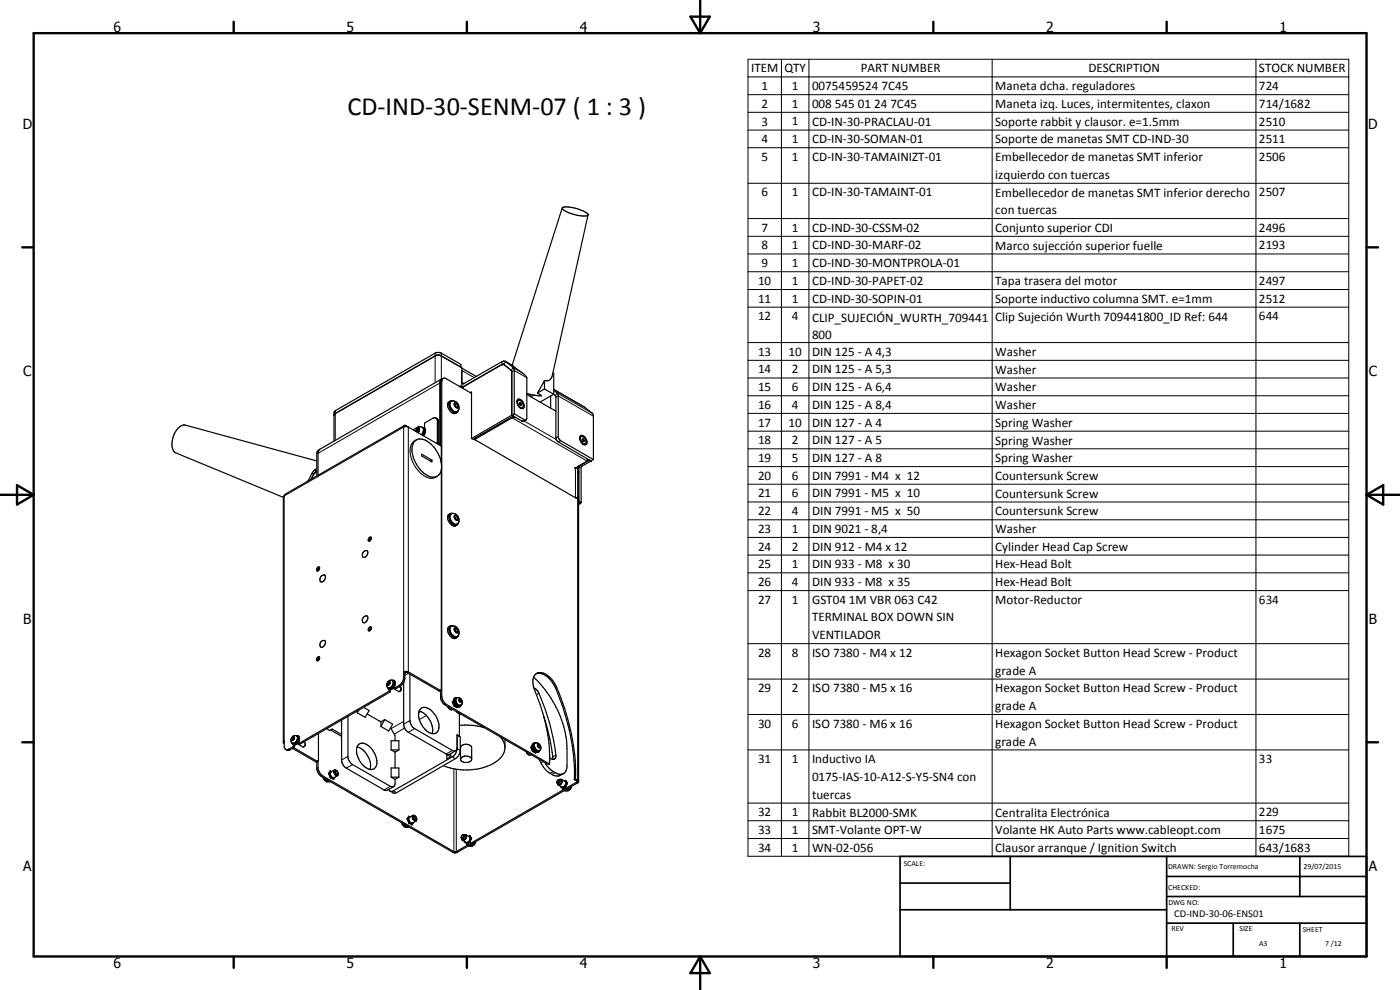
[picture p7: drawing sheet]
<svg xmlns="http://www.w3.org/2000/svg" width="420mm" height="297mm" viewBox="0 0 420 297" stroke-linecap="round" stroke-linejoin="round" font-family="sans-serif">
<g fill="none" stroke="#000" stroke-width=".35">
<path d="M168.7 62.4a8.6 8.6 0 0 0 6.1 2.4h1.3l.4-.3M168.7 62.4a3 3 0 0 1 2.7-.2l3.3 1a2.34 2.34 0 0 1 1.8 1.3M168.7 62.4l-15 47.2M176.5 64.5l-10.7 47.9a1.87 1.87 0 0 1-2.4 1.8M132.4 106.8l6.2 3.5v5.8M132.4 106.8l-.6-.2-1 .1-30.2 17.4-.4 .5M132.4 106.8l5.9 3.4v-.9l-5.9-3.3-.6-.3-1 .2-30.2 17.3-.4 .6v8.6M132.5 113.7l-36.8 21.4M132.9 113.6l-.6 .3-.3 .7v19M133 113.5l-.5 .4-.3 .5v19.3M138.1 116v-.2l.5 .3M138.2 116.1l.3 .1"/>
<path d="M138.5 116.1l.1 .1M138.6 114.9l.1 .2h.4l11.6-6.6 .4-.2 .6 .2 2.3 1.8 .3 .6v13.3M138.6 110.4l4.3 2.5M138.6 116.1l-.2 .1M141.2 117.8l.3-.2v14M141.5 118l-7.7-4.5h-.7l-.4 .2-.1 .8 .1 95 .4 .9 .9 1 30.9 17.8M151.1 109.3l.3 .2M151.2 109.3l2.4 2.1M151.2 109.3l-.6 .1-11.5 6.7-.6 .1M151.2 109.3l2.4 2.1v13.2M151.2 109.3h-.4l-11.7 6.7-.6 .1M151.7 108.4l2.3 1.4"/>
<path d="M155.3 119.9a1.67 1.67 0 0 1 1.8 .8 1.67 1.67 0 0 1-.1 1.9 1.9 1.9 0 0 1-1.7-2.7zM158.1 113.2l-.1 12.7-.4 .1-3.3-1.8M158.1 118.4l8.7 5M159.2 118.3v.7M160.2 118.5l-.9 .5M161.3 117.9l1.2 .9-4.4-.7M163.4 116.7l2.8 1.6M163.4 116.7l-2.1 1.2M163.4 114.2l-2.1 3.7M163.4 114.2v2.5M165.3 118.8v3.7M165.9 111.9l.3 .1v6.3"/>
<path d="M166.1 118.3l.7 .7v12.6l.3 .6 10.3 6.1 .7-.4M166.2 118.3l-4.1 2.3M166.2 117.1l1 .8 .3 .9 .2 12.8 .5 .6 9.9 5.7M166.2 116.8l9.2 5.3 2.5 2.1 .2 .4v13.3M95.1 138.3l-39.5-10.7a3.9 3.9 0 0 0-3.5 3.1 4.6 4.6 0 0 0 .4 5.1l32.5 13.4M95.7 135.2l-.2 .5v6.9M95.7 135.1l-.2 .7M95.7 135l-.5 .4-.1 .7v6.7M121.3 127.7l.4-.1 .8 .5-.5-.2-.9 .2zM121.4 127.7l-35.9 20.6-.5 .8v73.7l.3 .3M122.5 128.1l9.9 5.8v5.1M125 132a3.5 3.5 0 0 0-1.3 3.9 8.6 8.6 0 0 0 6.1 7.3l1.4-.3"/>
<path d="M125 132a3.8 3.8 0 0 1 4.4 1.3 10.5 10.5 0 0 1 3 5.7M125 132l-.6 .3M125 129.2v.4M125 129.2l.4 .2M125.4 128.8h.4v.5l-.5 .4M125.4 128.8l-.4 .4M125.4 128.8l.4 .1M125.4 129.4v.3M125.7 127.9v.2M125.7 127.9l.2 .2M125.7 127.9l-1.7 1M125.8 128.1l-.7 .5-.4 .7"/>
<path d="M125.8 129l-.4 .4M125.9 128.1a1.05 1.05 0 0 1 1.2 .4 1.05 1.05 0 0 1-.1 1.2l-.4 .7M125.9 128.1h-.1M126.6 136.3l3 1.7v.6l-3-1.8zM126.9 128.3l.5 .1M127 128.4l.4 .7-.2 1M127.2 130.1l-.4 .5M127.2 128.4l.3 .7-.3 1M127.2 130.1l-.3 .5M127.4 128.5v-1.5l2.5-1.5a.85 .85 0 0 1 1.4 .6v6.8l-.4 .1M127.4 128.4a1.86 1.86 0 0 1-.2 2.4M129.6 138l-.5 .3"/>
<path d="M130.8 125.4a1.09 1.09 0 0 1 .8 1.1l-.1 6.8M132.4 139v2M135.1 120.4a1.51 1.51 0 0 0-.3 2.5 1.56 1.56 0 0 0 2.3 .9M135.8 120.3a1.94 1.94 0 0 1 1.7 2.9M135.8 120.3a1.23 1.23 0 0 0-1 .9 1.23 1.23 0 0 0 .4 1.2 1.38 1.38 0 0 0 2.3 .8M135.8 120.3a.89 .89 0 0 0-1 .3 .89 .89 0 0 0-.1 1 2.12 2.12 0 0 0 2.5 2.1l.3-.5M136.4 121.4l.3 .1M136.7 121.5l.2 .7M137.2 121.2l-.5 .3M137.2 121.2l-.6-.3-.3 .4 .3 .7 .6 .3 .2-.4M137.2 121.2l.2 .7M137.4 121.9l-.4 .3"/>
<path d="M142.5 131.9l30.3 17.5 .6-.3v-9.1l-.5 .5h-.4v-.2h.6l3.1-2M142.7 131.4l-.2 .5M153.6 124.6l3.1 1.8h.5l.7-.4M153.6 124.6l-12.1 7M153.8 125.3l-11.3 6.6M154.1 124.8v.1M154.1 124.9l-12.1 6.9-.5-.2M154.1 124.8l-.7 .5h1.4M154.3 124.2l-.7 .4M155.4 120.2a1.4 1.4 0 0 1 1.6 1.7 .73 .73 0 0 1-.7 .5 .73 .73 0 0 1-.7-.6l-.3-1zM155.4 120.2l-.3 .5M155.9 121.1l.2 .3"/>
<path d="M156.1 121.4v.1M156.1 122.4h.1M156.2 120.8h-.3v.4l.3 .4h.3v-.4M156.2 120.8l-.3 .2M156.2 120.8l.3 .4M156.5 121.2l-.4 .2M156.8 122.3l-.6 .1M173.5 139.9v2.4l-.1-.1M173.8 139.7l-.2 11.1M173.8 139.9l-.3 .2M174.1 130.8l.2-.1a1.86 1.86 0 0 1 1.7 2.6 1.74 1.74 0 0 1-2-2.1zM174.3 131.1a1.32 1.32 0 0 1 1.6 1.7 .71 .71 0 0 1-.8 .4 .71 .71 0 0 1-.6-.6l-.3-.6z"/>
<path d="M174.4 131l-.4 .6M174.7 132l.3 .2M175 132.2v.2M175 133.3h.1M175 131.7h-.3l.3 .8h.3v-.4M175 131.7l-.3 .2M175 131.7l.3 .4M175.3 132.1l-.3 .1M175.7 133.2l-.6 .1M176.2 137.6v.7M176.3 138.3h-.1M176.9 138l.5 .3-3 1.9v10.6l-.8 .6"/>
<path d="M176.9 138l-3.1 2M176.9 138l-.7 .3M94.7 141.6l-.6 .6-.7 1.6M94.7 141.6l-1.4 2.2M95.1 140.6l-1.3 1.1-1.4 2.7M95.1 141.4l-.4 .2M131.2 142.9l-.6 .4M132.4 141l-.4 1.1-.8 .8M132.4 141l-.1 66.1M135.1 154.1a1.84 1.84 0 0 0 .1 3.1 1.33 1.33 0 0 0 1.9 .4M135.8 154.1a1.28 1.28 0 0 0-.6 2.1 1.43 1.43 0 0 0 2.3 .8M135.8 154.1a1.94 1.94 0 0 1 1.7 2.9"/>
<path d="M135.8 154.1a.99 .99 0 0 0-1 .4 .99 .99 0 0 0 0 1.1 2.16 2.16 0 0 0 2.4 1.9l.3-.6M136.4 155.2l.3 .1M136.7 155.3l.2 .7M137.2 155l-.6-.3-.3 .4 .3 .6 .6 .4 .2-.4M137.2 155l.2 .7M137.2 155l-.5 .3M137.4 155.7l-.4 .3M173.1 149.4l.5 .3-.1 85.1-36.2 20.9-.8 .2-40-22.9a3.2 3.2 0 0 1-1.4-2.5v-1.9M173.4 141.4l.4 .2M95.5 170.8v.4M95.9 170.3l-.4 .3-.2 .7M95.9 170.3v-.1a.64 .64 0 0 0-.8 .3 .64 .64 0 0 0 .2 .8"/>
<path d="M95.9 170.3l-.2 .8-.4 .2M96.4 172.8a.72 .72 0 0 1 1.1-.2 .72 .72 0 0 1 .1 1.1l-.6 .8a.64 .64 0 0 1-.9-.1 .64 .64 0 0 1-.1-.8zM109.2 165.5a.66 .66 0 0 1 .9-.3 .66 .66 0 0 1 .3 .9 .97 .97 0 0 1-.5 .9 .97 .97 0 0 1-1.1 0l-.1-.8zM110.7 161.5l.4-.3a.59 .59 0 0 1 .4 .6 .59 .59 0 0 1-.6 .5l-.4-.1zM111.5 161.3l-.6 .5v.5M95.3 197.2a.37 .37 0 0 1 .5-.1 .37 .37 0 0 1 .1 .6l-.3 .4-.4 .1-.2-.3zM95.5 197.7v.5M95.5 197.7l-.2 .5M95.5 197.6v.6M95.5 197.6v.1M95.9 197.3l-.4 .3M96.4 192.4a.72 .72 0 0 1 1.1-.2 .72 .72 0 0 1 .1 1.1l-.5 .6-.7 .3a1.14 1.14 0 0 1 0-1.8z"/>
<path d="M109.2 185.1a.7 .7 0 0 1 1-.3 .7 .7 0 0 1 .1 1.1 .87 .87 0 0 1-.5 .8 .87 .87 0 0 1-1-.1l-.1-.8zM110.8 188.3l.3-.2a.48 .48 0 0 1 .4 .4 .48 .48 0 0 1-.3 .5l-.3 .3-.4-.2zM111.5 188.3l-.6 .5v.5M135.1 188.2a1.71 1.71 0 0 1 2.4 .6 1.71 1.71 0 0 1-.7 2.3 2.17 2.17 0 0 1-1.7-2.9zM135.1 187.8a1.84 1.84 0 0 0 .1 3.1 1.33 1.33 0 0 0 1.9 .4M135.8 187.8l-.2-.1a1.15 1.15 0 0 0-.9 .8 1.15 1.15 0 0 0 .2 1.2 1.75 1.75 0 0 0 2.4 1.4l.2-.4M136.4 188.9l.3 .1M136.7 189l.2 .7M137.2 188.7l-.6-.3-.3 .4 .3 .7 .6 .3 .2-.4M137.2 188.7l.2 .7M137.2 188.7l-.5 .3M137.4 189.4l-.4 .3"/>
<path d="M98 218.6l1 .6 .7-.5 2.8 1.7M99.2 219l3.3 1.9M102.5 216v12.3l.7 1.6 12.1 7.1 .9 .1 1.9-1.1M104.4 214.9v12.3a3.6 3.6 0 0 0 1.4 2.2l11.3 6.5 .7 .2 .6-.3 .2-2M107.2 213.3v.6M107.7 213l-.5 .9M109.1 212.2l1.7 1-1.2 2-2.4-1.3M110.2 214.2l4.1 2.4M114.3 216.6v1.4M115.5 215.9l2.3 1.4-1.1 2-2.4-1.3M115.5 215.9l-1.2 2.1M115.5 215.9l-1.2 .7"/>
<path d="M116.4 206.3l.3 .5M116.4 206.3l.2 .1M116.4 205l.3 .1M116.7 206.8h.1M116.7 204.6h.3v.5l-.6 .3v-.4M116.7 204.6l-.3 .4M116.7 204.6l.3 .3-.3 .2M116.7 205.1v.3M116.8 207.4l.3 .2M116.8 207.4l-27.1 15.7M116.8 206.8v.6M117.1 206.9v.7"/>
<path d="M117.1 207.6l-27.1 15.7-.3-.2M117.2 218.4l1.4 2.3v1.5M117.6 204.1h.6M117.6 204.1a1.35 1.35 0 0 0-1.3 .7 1.35 1.35 0 0 0 .1 1.5M117.6 204.1l.2 .1M117.8 204.2a1.4 1.4 0 0 1-.5 2.1l-.7 .1M117.8 204.2a1.39 1.39 0 0 1 .4 1.4 1.39 1.39 0 0 1-1.1 1l-.5-.2M118.2 204.1a1.73 1.73 0 0 1-.8 2.8l-.7-.1M118.2 204.1a1.82 1.82 0 0 1-1.4 2.7M118.4 205.9v.5M119.8 206l.5 .3a.76 .76 0 0 1-.7 1.2l-1.7-1M120.4 206.6l-.1 .5-.4 .3"/>
<path d="M121.1 204.7v12.9l.7 1.5 12.3 7.3M121.1 201.6a4.3 4.3 0 0 1-.3 2.9l-.8 1-1.6 .9M121.1 201.6h1.4l9.7 5.5M121.1 201.6l.4 .2M121.5 201.8v2l-.5 1.2a3.9 3.9 0 0 1-2.2 1.6l-.4-.2M121.9 201.7l-.4 .3M122 201.7l9.6 5.6 .7-.2M122 201.7l-.5 .1M123 202.3v13.9a3 3 0 0 0 1.4 2.4l11.4 6.6a.89 .89 0 0 0 1 .1 .89 .89 0 0 0 .4-1M125.8 213.4a6.1 6.1 0 0 1 3.9 6.7M126.2 212.7a2.8 2.8 0 0 1 3.9 1.2 5.1 5.1 0 0 1 1.2 5.7 2.34 2.34 0 0 1-3.5-.5 6.1 6.1 0 0 1-2-5.9zM132.2 207.1v2.3a3.6 3.6 0 0 0 1.4 2.2l31 17.8 .3-.2"/>
<path d="M132.3 207.1h-.1M134.4 212l.1 .3M134.4 212l.3 .5M134.5 212.3l.2 .2M134.7 212.5l.6 .5 .5-.2M136.2 210.3l-.3 .4 .4 1.1 .8 .4 .1-.2M136.2 210l-.4 .8a1.65 1.65 0 0 0 1.3 1.5l.3-.2M136.5 209.5l-.3 .4a2.1 2.1 0 0 0 1 2.1M136.5 209.5a1.73 1.73 0 0 0 1.6 2.5M136.6 211.6l.3 .2M137 209.4a1.49 1.49 0 0 0 1.2 2.2M137 209.4a1.44 1.44 0 0 0 .7 2.4l.8-.3"/>
<path d="M137.2 213.7l.9 .6M137.2 213.6v.1M137.2 213.7l.7 .5v6.7l-.7-.4M137.2 209.3l-.7 .2M137.2 209.3a1.35 1.35 0 0 1 1.4 .7 1.35 1.35 0 0 1-.1 1.5M137.2 209.3l-.2 .1M137.8 210.1l.2 .1M137.9 217.6a19.1 19.1 0 0 1 7.5 .8M138 210.2l.1 .4 .4-.2M138.1 214.3l-.2 .1M138.1 214.2v.1M138.1 212l-.3 .1-.6-.1"/>
<path d="M138.3 210l-.3-.2-.2 .3 .5 .6 .2-.3M138.3 210l.2 .4M138.3 210l-.3 .2M138.5 211.5l-.4 .5M160.2 203.2a32 32 0 0 1 10 21.3v5.3a2.13 2.13 0 0 1-1 2.3 2.13 2.13 0 0 1-2.5-.3 6.9 6.9 0 0 1-3.2-3M160.2 206.4l1.1 .8a61 61 0 0 1 5.5 19.9 .98 .98 0 0 1-.8 .8 .98 .98 0 0 1-1-.5M160.9 202.1a4.6 4.6 0 0 1 4.7 2.5 44.2 44.2 0 0 1 4.4 11.3 59.4 59.4 0 0 1 2.4 18M163.1 214.8a49.5 49.5 0 0 1 2.7 13M85 222.6l.3-.3v1.6a.88 .88 0 0 0 .4 1 .88 .88 0 0 0 1-.2l1.3-.7M87.6 222.9l.3 .5M87.6 222.9l.2 .1M87.7 221.6v.4h.2"/>
<path d="M87.7 221.6l.3 .2M87.8 224.5l7.3 4.1M87.9 221.2l-.2 .4M87.9 221.2l.3 .1-.3 .7M87.9 221.2l.3 .2-.2 .4M88 221.8v.2M88 224l.4 .2M88 223.4v.6M88.1 224.3l7.3 4.1M88.4 224.2l-1.8 .9-.9-.3M88.4 223.5v.7M88.8 220.7l.8 .2"/>
<path d="M89.1 220.9a1.42 1.42 0 0 1-1.3 2.1M89.1 220.9a1.29 1.29 0 0 0-1.5 .4 1.29 1.29 0 0 0 0 1.6M89.1 220.9a1.26 1.26 0 0 1-.2 2l-.6 .3-.5-.2M89.6 220.9a1.84 1.84 0 0 1-1.7 2.5M89.6 220.9a1.82 1.82 0 0 1-1.3 2.6l-.4-.1M89.7 222.5v.6M91 222.7l.6 .3v.5l-.6 .6-1.8-1M91.6 223.3l-.4 .7M95.4 228.4l-.3 .2M95.5 228.4v2.5l.5 1 .8 .9 39.5 22.8 .6-.1 36.1-20.8 .1-.3-.7-.5M95.6 220v8.1l-.2 .3M97 233.3l.1 .3a1.38 1.38 0 0 0 1.5 .9"/>
<path d="M97.4 233.6l.5 .6 .6 .3M97.6 233.6l1 .9M98.1 233.9l.9 .5M98.6 232h.2M98.9 232.2l.3 .8M98.9 232v.2M98.9 232.2l.2 .3M99.1 231.9a1.14 1.14 0 0 0 1.2 1.4l1-.6M99.1 231.3h.1M99.1 231.3l.1 .1M99.1 233.3h.1M99.1 231.8l-.2 .2"/>
<path d="M99.1 231.3l.4 .2M99.1 234.5h-.5M99.2 232.5v.5M99.2 231.6h.2M99.2 233l.1 .2M99.2 231.6l-.3 .4M99.2 233.2l-.1 .1M99.2 231.6v.1M99.3 233.2l.7 .4M100.1 233.7v.2M100.3 233.3l-.3 .3M100.4 231l-1.3 .9"/>
<path d="M100.4 231l-.1 .1a1.17 1.17 0 0 0 .9 1.7l.3-.3-.3-1.1M100.4 231l.8 .4M100.5 231.2v.7l.4 .4h.4M100.5 231.2l.5 .1M100.5 231.2l-.1 .1M100.6 233.2h.1M100.7 232.3l.3 .2M100.9 231.2a.49 .49 0 0 0-.2 .7 .49 .49 0 0 0 .6 .2l.1-.2M100.9 231.2l.3 .3M101.2 231.5l.2 .4M101.2 232.3l-.2 .2M101.2 232.4l-.2 .1"/>
<path d="M101.3 232.3l-.1 .1M101.4 231.9l-.1 .4M107.2 224.1a6.1 6.1 0 0 1 3.9 6.8M107.6 223.4a2.23 2.23 0 0 1 3.2 .5 5.8 5.8 0 0 1 2 6.1 2.09 2.09 0 0 1-3.3 .1 6.3 6.3 0 0 1-2.3-6.2zM117.4 233.2h2.3M117.4 233.2l1.2 .6M117.4 233.2v-2.8h2.3v2.8M117.4 225v-2.8h2.3v2.8M117.4 225h2.3M117.4 225l1.2 .7M118.6 225.7v4.7M119.7 233.2l-1.1 .6"/>
<path d="M119.7 225l-1.1 .7M134.1 226.4v1.3l1.2-.6M134.1 226.4l1.2 .7M135.3 226.1v1M136.7 225.3l-2 1.1h-.6M137.2 220.5l.9 .6v4.1a3.2 3.2 0 0 1-1.4 2.4l-17.7 10.2-.8 .2-1.1-.6M137.2 220.5v4.1a3.2 3.2 0 0 1-1.4 2.5l-18 10.3h-.6l-.5-.5M138.2 227.8a1.95 1.95 0 0 0 3.4 .1M138.2 227.8a1.89 1.89 0 0 1 3.4 .1M138.2 227.8v-3.5a1.92 1.92 0 0 1 3.4 0v3.5M150.1 221.1l1 1.3 .4 1.4M151.5 221.9v2.4a6.5 6.5 0 0 1-4.6 5.4 18.7 18.7 0 0 1-13.9 0"/>
<path d="M158 225.6l.1 .5zM158.1 226.1h.2M158.2 226.1l.6 .5 .5-.2M159.7 223.9l-.2 .4 .3 1 .9 .5 .1-.2M159.7 223.6l-.4 .6a1.75 1.75 0 0 0 1.3 1.7l.3-.2M160.1 225.2l.2 .1M160.2 223a1.8 1.8 0 0 0 1.4 2.6l.4-.5M160.2 223a1.48 1.48 0 0 0 .1 2.3M160.3 225.3h.2M160.3 225.3l.5 .3M160.6 223a1.34 1.34 0 0 0-.3 1.5 1.34 1.34 0 0 0 1.3 .8h.2M160.7 222.9a1.4 1.4 0 0 0-.2 1.6 1.4 1.4 0 0 0 1.3 .8"/>
<path d="M160.7 222.9l-.5 .1M160.7 222.9a1.37 1.37 0 0 1 1.4 .7 1.37 1.37 0 0 1-.1 1.5M161.4 223.6l.5 .7 .1-.3M161.4 223.7l.2 .1M161.6 223.8l.1 .4M161.7 225.6l-.3 .1-.6-.1M161.8 227.8a7 7 0 0 0 5.9 5l1.4-.7M161.9 225.2l-.1 .1M161.9 223.6l-.4-.2-.1 .2M161.9 223.6l.1 .4M161.9 223.6l-.3 .2M162 225.1l-.1 .1"/>
<path d="M162 224l-.3 .2M164.9 229.2a53.1 53.1 0 0 0-4.7-22.9 3.2 3.2 0 0 1 1.5-4.5 6.3 6.3 0 0 1 5.4 4.4 65.8 65.8 0 0 1 5.6 27.5M167.5 234l.4 .1-.1 .5-.4 .3-.2-.2M167.5 234l-.3 .5 .1 .6M167.5 234a.4 .4 0 0 1 .6 .1 .4 .4 0 0 1-.1 .6l-.7 .4M167.6 235.6l1.4 .6M168 233.9l.4 .2a.75 .75 0 0 1-.7 1.2l-.4-.3M168.1 233.9l.4-.1a1.05 1.05 0 0 1 .1 1.2 1.05 1.05 0 0 1-1.1 .5l-.1-.4M168.6 233.8l1.1 .7M168.6 236.1l.3 .3M168.8 236.6v.1M169 236.2l-.1 .2"/>
<path d="M169.1 236.1v.1M169.1 236.1l-.1 .1M169.4 237.2h.6M169.5 234.4h.2M169.6 236l-.7 .4M169.6 236l-.6 .2M169.7 234.4l.3 .5M169.7 236v.1M169.7 235.8l-.1 .2M169.7 234.5v.1M169.7 236.1h.1M169.7 234.1v.1"/>
<path d="M169.7 235.4v.4M169.7 234.1h.1M169.7 234.2h.1M169.7 234.6v.8M169.7 235.4l-.6 .7M169.7 234.2l-.3 .2M170 235l-.3 .4M170 234.9v.1M170 235l-.3 .8M170.1 234.9h.2M170.5 236.5l-.5 .5-.6 .2M170.9 236.3l-.9 .9"/>
<path d="M171.1 236.2l-1 1M171.5 236l-.1 .2a1.22 1.22 0 0 1-1.5 1M172.7 233.7l.9 .7M172.7 233.7l-.3 .2M120.6 246.9a1.26 1.26 0 0 0 1.6 1.2M121 247.1l1 1M121.2 247.3l.9 .8M121.6 247.5l1 .6M122.1 248.1h.6M122.2 245.6l-.1 .1M122.2 245.6h.1M122.2 245.6l.1 .1"/>
<path d="M122.5 245.8l.3 .8M122.5 245.7v.1M122.6 244.9h.1M122.7 244.9v.1M122.7 245h.1M122.7 245.4a1.32 1.32 0 0 0 .6 1.5M122.7 244.9l.4 .3M122.8 246.8l-.2 .1M122.8 246.6l.1 .2M122.8 245.2l-.3 .5M122.8 245.2h.2M122.8 245.2v.1"/>
<path d="M122.8 245.3l-.1 .1M122.9 246.8l.6 .4M122.9 246.8l.4 .1M123.3 246.9l.2 .3M123.6 247.3v.2M123.9 246.9l-.4 .3M123.9 244.6a1.13 1.13 0 0 1 1 1.8 1.19 1.19 0 0 1-1-1.8zM123.9 244.6l-1.4 1.1M124.1 244.8l.4 .1M124.1 244.8a.81 .81 0 0 0 .6 1.2M124.1 244.8l-.1 .1M124.2 246.8h.1"/>
<path d="M124.2 245.9l.3 .2M124.4 244.8h-.1a.54 .54 0 0 0 0 .7 .54 .54 0 0 0 .6 .2M124.4 244.8l.1 .1M124.5 244.9l.4 .3v.7M124.8 245.9l-.3 .2M124.9 245.9l-.4 .2M124.9 246.3l-1.2 .7-.4-.1M124.9 245.9l-.2 .1M138.7 250.6l-.3 .6 .2 .4M138.7 250.6l.3-.1 .1 .4-.3 .5-.3 .1M138.8 252.1l1.2 .7 .5-.1M139.2 250.5l.4 .2a.73 .73 0 0 1 .1 .8 .73 .73 0 0 1-.7 .4l-.5-.3"/>
<path d="M139.3 250.5l-.5 .1M139.3 250.5a.8 .8 0 0 1-.7 1.1M139.3 250.5l.5-.1a1.09 1.09 0 0 1 0 1.2 1.09 1.09 0 0 1-1 .5l-.2-.4M139.8 250.4l1.1 .7M139.9 252.7l.3 .3M140 253.2l.1 .1M140.3 252.9h-.1M140.6 253.8h.6M140.8 251h.2M140.8 252.6l-.6 .4M140.9 251.1l.1 .1M140.9 251v.1"/>
<path d="M140.9 252.2l.1 .3M140.9 252.1l-.4 .5M141 252.6v.1M141 252.5l-.2 .1M141 251l.3 .5M141 251h-.1M141 251.2h.1M141 250.7l-.3 .3M141 252.7h.1M141 250.7h.1M141 250.7v.1M141 251.2l.3 .3"/>
<path d="M141 251.3v.8M141.3 251.5v.1M141.3 251.6l-.3 .9M141.3 251.6l-.4 .6M141.4 251.5h.2M141.6 253.6l-.4 .2M141.7 253.6l-.4 .2M141.8 253.2l-.8 .5h-.3M142.2 252.9l-.6 .7M142.4 252.8l-.7 .8M142.8 252.6a1.38 1.38 0 0 1-1.6 1.2"/>
</g>
<g fill="none" stroke="#000" stroke-width=".3">
<path d="M224.5 17.8h180.3v239.1h-180.3zM234.5 17.8v239.1M242.8 17.8v239.1M297.8 17.8v239.1M376.9 17.8v239.1M224.5 23.1h180.3M224.5 28.4h180.3M224.5 33.7h180.3M224.5 39h180.3M224.5 44.3h180.3M224.5 55h180.3M224.5 65.6h180.3"/>
<path d="M224.5 70.9h180.3M224.5 76.2h180.3M224.5 81.5h180.3M224.5 86.9h180.3M224.5 92.2h180.3M130.6 106v8.9M132.2 115.1l-.2-.2-36.5 21.1M132.4 106v7.8M132.6 114.5l-.4 .2M138.6 114.7l.7 .4M138.6 111.1l3.8 2.2M139.1 116.1v.5"/>
<path d="M139.3 115.9h.1M150.7 109.3h.1M150.7 108.5v.8M151.4 109.5l-.2-.2 .5-.8 2.3 1.3M153.4 111.1l.6-.8 2.9 1.7M153.4 111.2l.2 .1M153.6 111.6l.7-.4 3.8 2.1M154 109.8h.1M154 109.8l2.9 2.2M156.9 112l1.2 1.2M166.2 116.8l9.3 5.4M166.7 118.7l.5-.8 10.5 6.1"/>
<path d="M166.8 119.2l.7-.4 10.6 6.1M224.5 102.8h180.3M224.5 108.1h180.3M224.5 113.4h180.3M224.5 118.7h180.3M95.5 135.9l-.4 .2M100.6 123.2v8.9M121.8 127.7v.2M122.5 128.1v73.5M124.4 132.3a4.2 4.2 0 0 0-1 5.1 8.8 8.8 0 0 0 5.8 6.1l1.4-.2M124.8 129.5a.67 .67 0 0 1 .3-.8 .67 .67 0 0 1 .8 .1v.5l-.4 .5M126.7 128.2a1.57 1.57 0 0 1-.2 2.2"/>
<path d="M130.9 133l.4-.2 .3 .2M131.3 126.4l.3 .1M135.4 120.4a2.07 2.07 0 0 0 1.8 3.1M136.3 120.9a.96 .96 0 0 1 1 .4 .96 .96 0 0 1 0 1.1 1.19 1.19 0 0 1-1-1.5zM142.7 131.4v.3M153.7 125.3l22.5 13M157.3 126.3l9.7 5.6M157.4 125.9l-.7 .5M167.5 131l-.7 .4M168.2 132.2l-.7 .4M173.6 139.9v.2M174.1 139.6l.5 .3"/>
<path d="M176.2 138.3h.1M224.5 124h180.3M224.5 129.4h180.3M224.5 134.7h180.3M224.5 140h180.3M93.6 142l.5 .2M94.1 142.2h.1M94.7 141.6h.1M94.7 140.8v.8M135.4 154.2a2 2 0 0 0 1.8 3M136.3 154.7a.98 .98 0 0 1 1 .4 .98 .98 0 0 1 .1 1 1.09 1.09 0 0 1-1.1-1.4zM172.7 140.3v9.1"/>
<path d="M173.3 149.4v84.7l-.3 .2v.4l.3 .2M173.6 141.5v8.1M173.6 151l.4 .2M173.8 150.6h.6M173.8 140.2h.6M224.5 150.6h180.3M224.5 145.3h180.3M224.5 156h180.3M224.5 161.2h180.3M224.5 166.5h180.3M224.5 171.9h180.3M224.5 177.2h180.3"/>
<path d="M135.4 188a2.03 2.03 0 0 0 1.8 3M136.3 188.4a.92 .92 0 0 1 1 .4 .92 .92 0 0 1 0 1.1 1.15 1.15 0 0 1-1-1.5zM224.5 193.1h180.3M116.4 204.8l.6-.3a.67 .67 0 0 1 0 .7 .67 .67 0 0 1-.7 .3zM117.8 204.2a1.44 1.44 0 0 1-1.3 2.2M119.7 205.7l.4 .2M121.1 216.5l-3.7 2.1M121.1 203.2l.4 .3M121.1 201.6v-73.5l-35.8 20.7v73.5M121.4 218.4l-3.1 1.9M122.6 202l-1.1 .6M123 216.2l-1.9 1.1"/>
<path d="M124.4 218.6l-1.9 1.1M126.3 213.5l-.6 .4M128 214.7l-2.2 1.2M132 207.1l-.4 .2M132.6 208.9l-.4 .2M134 211.4l-.4 .2M136.2 210.6v.6l.4 .4M137.1 209.4a1.41 1.41 0 0 0 1.2 2.2M137.7 209.8a.61 .61 0 0 1 .7 .3 .61 .61 0 0 1-.1 .7l-.5-.4zM161.7 208l-.7 .4M167.1 206.2l-.4 .3M224.5 203.8h180.3"/>
<path d="M224.5 214.4h180.3M86.7 224.7l.4 .3M87.8 221.2l.5-.1a.66 .66 0 0 1 0 .7 .66 .66 0 0 1-.7 .3l-.1-.4zM89 220.8a1.46 1.46 0 0 1-1.3 2.2M95.1 228.3l-.4 .3M95.5 230.3l-.4 .2M96.8 232.8l-.3 .2M97.3 233.5l.4 .6 .9 .4M99.1 231.3l-.5 .7 .5 1.3 1 .6 .5-.7M99.4 231.6l-.2-.2-.4 .6 .4 1.2 .9 .5 .3-.4M100.4 231.3a.76 .76 0 0 0 .3 1M104.4 226.9l-1.9 1.1"/>
<path d="M105.8 229.4l-1.9 1.1M117.1 235.9l-1.8 1.1M118.1 237.3l.9 .5M135.8 227.1l.9 .5M135.8 225.2l-1.9 1M136.2 230.7v24.8l-.3 .2M136.9 230.8v24.7l.4 .2M137.2 224.6l.9 .6M159.8 224.2v.6l.3 .4M160.6 223a1.48 1.48 0 0 0 1.3 2.2M161.4 223.3a.71 .71 0 0 1 .6 .4 .71 .71 0 0 1 0 .7 .76 .76 0 0 1-.6-1.1zM163 228.5l-.7 .4"/>
<path d="M166.1 231.5l-1 .5M166.7 231.8l-1 .6M166.8 226.6l-.9 .5M169.4 234.4l.3-.2 .4 .7-.4 1.1-.9 .6-.3-.5M169.8 234.1l.5 .8-.5 1.2-1 .6-.5-.7M171.2 236.1l-.7 1-.5 .1M224.5 225h180.3M120.9 247.1l.5 .8 .7 .2M122.6 244.9l-.5 .8 .5 1.2 1 .6 .6-.7M123 245.2l-.2-.2-.5 .7 .5 1.1 .8 .5 .4-.4M124 244.9l-.1 .3 .3 .7M140.3 253h.1"/>
<path d="M140.7 251l.3-.2 .4 .7-.4 1.1-1 .6-.3-.5M141.1 250.7l.5 .8-.5 1.2-1 .6-.5-.7M142.4 252.7l-.5 .8-.7 .3M224.5 241h180.3M224.5 246.3h180.3M224.5 251.6h180.3"/>
</g>
<g fill="#000">
<circle cx="147.6" cy="128.6" r=".18"/>
<circle cx="149.5" cy="127.5" r=".18"/>
<circle cx="177.4" cy="138.3" r=".18"/>
<circle cx="136.9" cy="211.8" r=".18"/>
<circle cx="98.8" cy="232.1" r=".18"/>
<circle cx="98.8" cy="232.2" r=".18"/>
<circle cx="99.2" cy="233.2" r=".18"/>
<circle cx="159.7" cy="223.6" r=".18"/>
<circle cx="160.4" cy="225.3" r=".18"/>
<circle cx="168.3" cy="236" r=".18"/>
<circle cx="168.9" cy="236.5" r=".18"/>
<circle cx="169.1" cy="236.4" r=".18"/>
<circle cx="169.4" cy="236.2" r=".18"/>
<circle cx="169.7" cy="234.4" r=".18"/>
<circle cx="170.1" cy="235.1" r=".18"/>
<circle cx="170.1" cy="234.9" r=".18"/>
<circle cx="122.3" cy="245.7" r=".18"/>
<circle cx="122.4" cy="245.8" r=".18"/>
<circle cx="122.7" cy="246.9" r=".18"/>
<circle cx="122.8" cy="246.8" r=".18"/>
<circle cx="139.6" cy="252.6" r=".18"/>
<circle cx="140.2" cy="253.1" r=".18"/>
<circle cx="140.3" cy="253" r=".18"/>
<circle cx="140.6" cy="252.8" r=".18"/>
<circle cx="141.3" cy="251.7" r=".18"/>
<circle cx="141.4" cy="251.5" r=".18"/>
</g>
<g fill="none" stroke="#000" stroke-width=".71">
<path d="M10.1 9.9h400v277.1h-400zM70.1 6.5v3.4M140.1 6.5v3.4M207.2 5h5.8l-2.9 4.9zM210.1 0v9.9M280.1 6.5v3.4M350.1 6.5v3.4M6.7 74.2h3.4M410.1 74.2h3.5M.1 148.5h10M5.1 145.6l5 2.9-5 2.9zM410.1 148.5h10"/>
<path d="M410.1 148.5l5-2.9v5.8zM6.7 222.7h3.4M410.1 222.7h3.5M70.1 287v3.4M140.1 287v3.4M210.1 287v10M210.1 287l2.9 5h-5.8zM280.1 287v3.4M350.1 287v3.4"/>
</g>
<path d="M270.1 257h140v30h-140zM303.2 257v16M350.1 257v30M390.1 257v12M270.1 265h33.1M270.1 273h80M350.1 277h60M350.1 269h60M350.1 263h60M370.1 277v10M390.1 277v10" fill="none" stroke="#000" stroke-width=".51"/>
<text font-size="7.9" x="104.3" y="34.5">CD-IND-30-SENM-07 ( 1 : 3 )</text>
<g font-size="4.2">
<text x="34" y="9.6">6</text>
<text x="104" y="9.6">5</text>
<text x="174" y="9.6">4</text>
<text x="244" y="9.6">3</text>
<text x="314" y="9.6">2</text>
<text x="384" y="9.6">1</text>
<text x="6.8" y="38.7">D</text>
<text x="410.6" y="38.7">D</text>
<text x="7" y="112.9">C</text>
<text x="410.8" y="112.9">C</text>
<text x="7" y="187.1">B</text>
<text x="410.8" y="187.1">B</text>
<text x="7" y="261.4">A</text>
<text x="410.8" y="261.4">A</text>
<text x="34" y="290.4">6</text>
<text x="104" y="290.4">5</text>
<text x="174" y="290.4">4</text>
<text x="244" y="290.4">3</text>
<text x="314" y="290.4">2</text>
<text x="384" y="290.4">1</text>
</g>
<g font-size="3.9">
<text x="225.4" y="21.7">ITEM</text>
<text x="235.4" y="21.7">QTY</text>
<text x="258.3" y="21.7">PART NUMBER</text>
<text x="326.6" y="21.7">DESCRIPTION</text>
<text x="377.8" y="21.7">STOCK NUMBER</text>
<text x="228.5" y="27">1</text>
<text x="237.6" y="27">1</text>
<text x="243.7" y="27">0075459524 7C45</text>
<text x="298.7" y="27.1">Maneta dcha. reguladores</text>
<text x="377.8" y="27">724</text>
<text x="228.5" y="32.3">2</text>
<text x="237.6" y="32.3">1</text>
<text x="243.7" y="32.3">008 545 01 24 7C45</text>
<text x="298.7" y="32.4">Maneta izq. Luces, intermitentes, claxon</text>
<text x="377.8" y="32.5">714/1682</text>
<text x="228.5" y="37.7">3</text>
<text x="237.6" y="37.6">1</text>
<text x="243.7" y="37.7">CD-IN-30-PRACLAU-01</text>
<text x="298.7" y="37.8">Soporte rabbit y clausor. e=1.5mm</text>
<text x="377.8" y="37.7">2510</text>
<text x="228.5" y="43">4</text>
<text x="237.6" y="43">1</text>
<text x="243.7" y="43">CD-IN-30-SOMAN-01</text>
<text x="298.7" y="43.1">Soporte de manetas SMT CD-IND-30</text>
<text x="377.8" y="43">2511</text>
<text x="228.5" y="48.3">5</text>
<text x="237.6" y="48.3">1</text>
<text x="243.7" y="48.3">CD-IN-30-TAMAINIZT-01</text>
<text x="298.7" y="48.3">Embellecedor de manetas SMT inferior</text>
<text x="298.7" y="53.7">izquierdo con tuercas</text>
<text x="377.8" y="48.3">2506</text>
<text x="228.5" y="58.9">6</text>
<text x="237.6" y="58.9">1</text>
<text x="243.7" y="58.9">CD-IN-30-TAMAINT-01</text>
<text x="298.7" y="59">Embellecedor de manetas SMT inferior derecho</text>
<text x="377.8" y="58.9">2507</text>
<text x="298.7" y="64.3">con tuercas</text>
<text x="228.5" y="69.5">7</text>
<text x="237.6" y="69.6">1</text>
<text x="243.7" y="69.6">CD-IND-30-CSSM-02</text>
<text x="298.7" y="69.6">Conjunto superior CDI</text>
<text x="377.8" y="69.6">2496</text>
<text x="228.5" y="74.8">8</text>
<text x="237.6" y="74.8">1</text>
<text x="243.7" y="74.8">CD-IND-30-MARF-02</text>
<text x="298.7" y="74.9">Marco sujección superior fuelle</text>
<text x="377.8" y="74.8">2193</text>
<text x="228.5" y="80.2">9</text>
<text x="237.6" y="80.2">1</text>
<text x="243.7" y="80.2">CD-IND-30-MONTPROLA-01</text>
<text x="227.5" y="85.5">10</text>
<text x="237.6" y="85.5">1</text>
<text x="243.7" y="85.5">CD-IND-30-PAPET-02</text>
<text x="298.7" y="85.6">Tapa trasera del motor</text>
<text x="377.8" y="85.5">2497</text>
<text x="227.5" y="90.8">11</text>
<text x="237.6" y="90.8">1</text>
<text x="243.7" y="90.8">CD-IND-30-SOPIN-01</text>
<text x="298.7" y="90.9">Soporte inductivo columna SMT. e=1mm</text>
<text x="377.8" y="90.8">2512</text>
<text x="227.5" y="96.1">12</text>
<text x="237.6" y="96.1">4</text>
<text x="243.7" y="96.5">CLIP_SUJECIÓN_WURTH_709441</text>
<text x="243.7" y="101.8">800</text>
<text x="298.7" y="96.2">Clip Sujeción Wurth 709441800_ID Ref: 644</text>
<text x="377.8" y="96.1">644</text>
<text x="227.5" y="106.7">13</text>
<text x="236.7" y="106.7">10</text>
<text x="243.7" y="106.7">DIN 125 - A 4,3</text>
<text x="298.7" y="106.8">Washer</text>
<text x="227.5" y="112.1">14</text>
<text x="237.6" y="112.1">2</text>
<text x="243.7" y="112.1">DIN 125 - A 5,3</text>
<text x="298.7" y="112.1">Washer</text>
<text x="227.5" y="117.3">15</text>
<text x="237.6" y="117.4">6</text>
<text x="243.7" y="117.4">DIN 125 - A 6,4</text>
<text x="298.7" y="117.4">Washer</text>
<text x="227.5" y="122.7">16</text>
<text x="237.6" y="122.7">4</text>
<text x="243.7" y="122.7">DIN 125 - A 8,4</text>
<text x="298.7" y="122.8">Washer</text>
<text x="227.5" y="128">17</text>
<text x="236.7" y="128">10</text>
<text x="243.7" y="128">DIN 127 - A 4</text>
<text x="298.7" y="128.1">Spring Washer</text>
<text x="227.5" y="133.3">18</text>
<text x="237.6" y="133.3">2</text>
<text x="243.7" y="133.3">DIN 127 - A 5</text>
<text x="298.7" y="133.4">Spring Washer</text>
<text x="227.5" y="138.6">19</text>
<text x="227.5" y="143.9">20</text>
<text x="237.6" y="138.6">5</text>
<text x="237.6" y="143.9">6</text>
<text x="243.7" y="138.6">DIN 127 - A 8</text>
<text x="243.7" y="143.9">DIN 7991 - M4 x 12</text>
<text x="298.7" y="138.7">Spring Washer</text>
<text x="227.5" y="149.2">21</text>
<text x="237.6" y="149.2">6</text>
<text x="243.7" y="149.2">DIN 7991 - M5 x 10</text>
<text x="298.7" y="144">Countersunk Screw</text>
<text x="298.7" y="149.3">Countersunk Screw</text>
<text x="227.5" y="154.6">22</text>
<text x="237.6" y="154.6">4</text>
<text x="243.7" y="154.6">DIN 7991 - M5 x 50</text>
<text x="298.7" y="154.6">Countersunk Screw</text>
<text x="227.5" y="159.9">23</text>
<text x="237.6" y="159.9">1</text>
<text x="243.7" y="159.9">DIN 9021 - 8,4</text>
<text x="298.7" y="159.9">Washer</text>
<text x="227.5" y="165.2">24</text>
<text x="237.6" y="165.2">2</text>
<text x="243.7" y="165.2">DIN 912 - M4 x 12</text>
<text x="298.7" y="165.3">Cylinder Head Cap Screw</text>
<text x="227.5" y="170.5">25</text>
<text x="237.6" y="170.5">1</text>
<text x="243.7" y="170.5">DIN 933 - M8 x 30</text>
<text x="298.7" y="170.6">Hex-Head Bolt</text>
<text x="227.5" y="175.8">26</text>
<text x="237.6" y="175.8">4</text>
<text x="243.7" y="175.8">DIN 933 - M8 x 35</text>
<text x="298.7" y="175.9">Hex-Head Bolt</text>
<text x="227.5" y="181.1">27</text>
<text x="237.6" y="181.1">1</text>
<text x="243.7" y="181.1">GST04 1M VBR 063 C42</text>
<text x="298.7" y="181.2">Motor-Reductor</text>
<text x="377.8" y="181.1">634</text>
<text x="243.7" y="186.4">TERMINAL BOX DOWN SIN</text>
<text x="243.7" y="191.8">VENTILADOR</text>
<text x="227.5" y="197.1">28</text>
<text x="237.6" y="197.1">8</text>
<text x="243.7" y="197.1">ISO 7380 - M4 x 12</text>
<text x="298.7" y="197.1">Hexagon Socket Button Head Screw - Product</text>
<text x="298.7" y="202.4">grade A</text>
<text x="227.5" y="207.7">29</text>
<text x="237.6" y="207.7">2</text>
<text x="243.7" y="207.7">ISO 7380 - M5 x 16</text>
<text x="298.7" y="207.8">Hexagon Socket Button Head Screw - Product</text>
<text x="298.7" y="213.1">grade A</text>
<text x="227.5" y="218.3">30</text>
<text x="237.6" y="218.3">6</text>
<text x="243.7" y="218.3">ISO 7380 - M6 x 16</text>
<text x="298.7" y="218.4">Hexagon Socket Button Head Screw - Product</text>
<text x="298.7" y="223.7">grade A</text>
<text x="227.5" y="228.9">31</text>
<text x="237.6" y="228.9">1</text>
<text x="243.7" y="229">Inductivo IA</text>
<text x="377.8" y="228.9">33</text>
<text x="243.7" y="234.3">0175-IAS-10-A12-S-Y5-SN4 con</text>
<text x="243.7" y="239.6">tuercas</text>
<text x="227.5" y="244.9">32</text>
<text x="237.6" y="244.9">1</text>
<text x="243.7" y="245">Rabbit BL2000-SMK</text>
<text x="298.7" y="245">Centralita Electrónica</text>
<text x="377.8" y="244.9">229</text>
<text x="227.5" y="250.2">33</text>
<text x="237.6" y="250.2">1</text>
<text x="243.7" y="250.3">SMT-Volante OPT-W</text>
<text x="298.7" y="250.3">Volante HK Auto Parts www.cableopt.com</text>
<text x="377.8" y="250.2">1675</text>
<text x="227.5" y="255.5">34</text>
<text x="237.6" y="255.5">1</text>
<text x="243.7" y="255.5">WN-02-056</text>
<text x="298.7" y="255.7">Clausor arranque / Ignition Switch</text>
<text x="377.8" y="255.7">643/1683</text>
</g>
<text font-size="3.1" x="352.4" y="275.2">CD-IND-30-06-ENS01</text>
<g font-size="2.4">
<text x="271.2" y="259.7">SCALE:</text>
<text x="350.6" y="260.8">DRAWN: Sergio Torremocha</text>
<text x="391.2" y="260.6">29/07/2015</text>
<text x="350.6" y="267">CHECKED:</text>
<text x="350.6" y="271.4">DWG NO:</text>
<text x="351.6" y="279.3">REV</text>
<text x="372" y="279.4">SIZE</text>
<text x="391" y="279.6">SHEET</text>
<text x="377.9" y="283.8">A3</text>
<text x="397.7" y="283.8">7 /12</text>
</g>
</svg>
